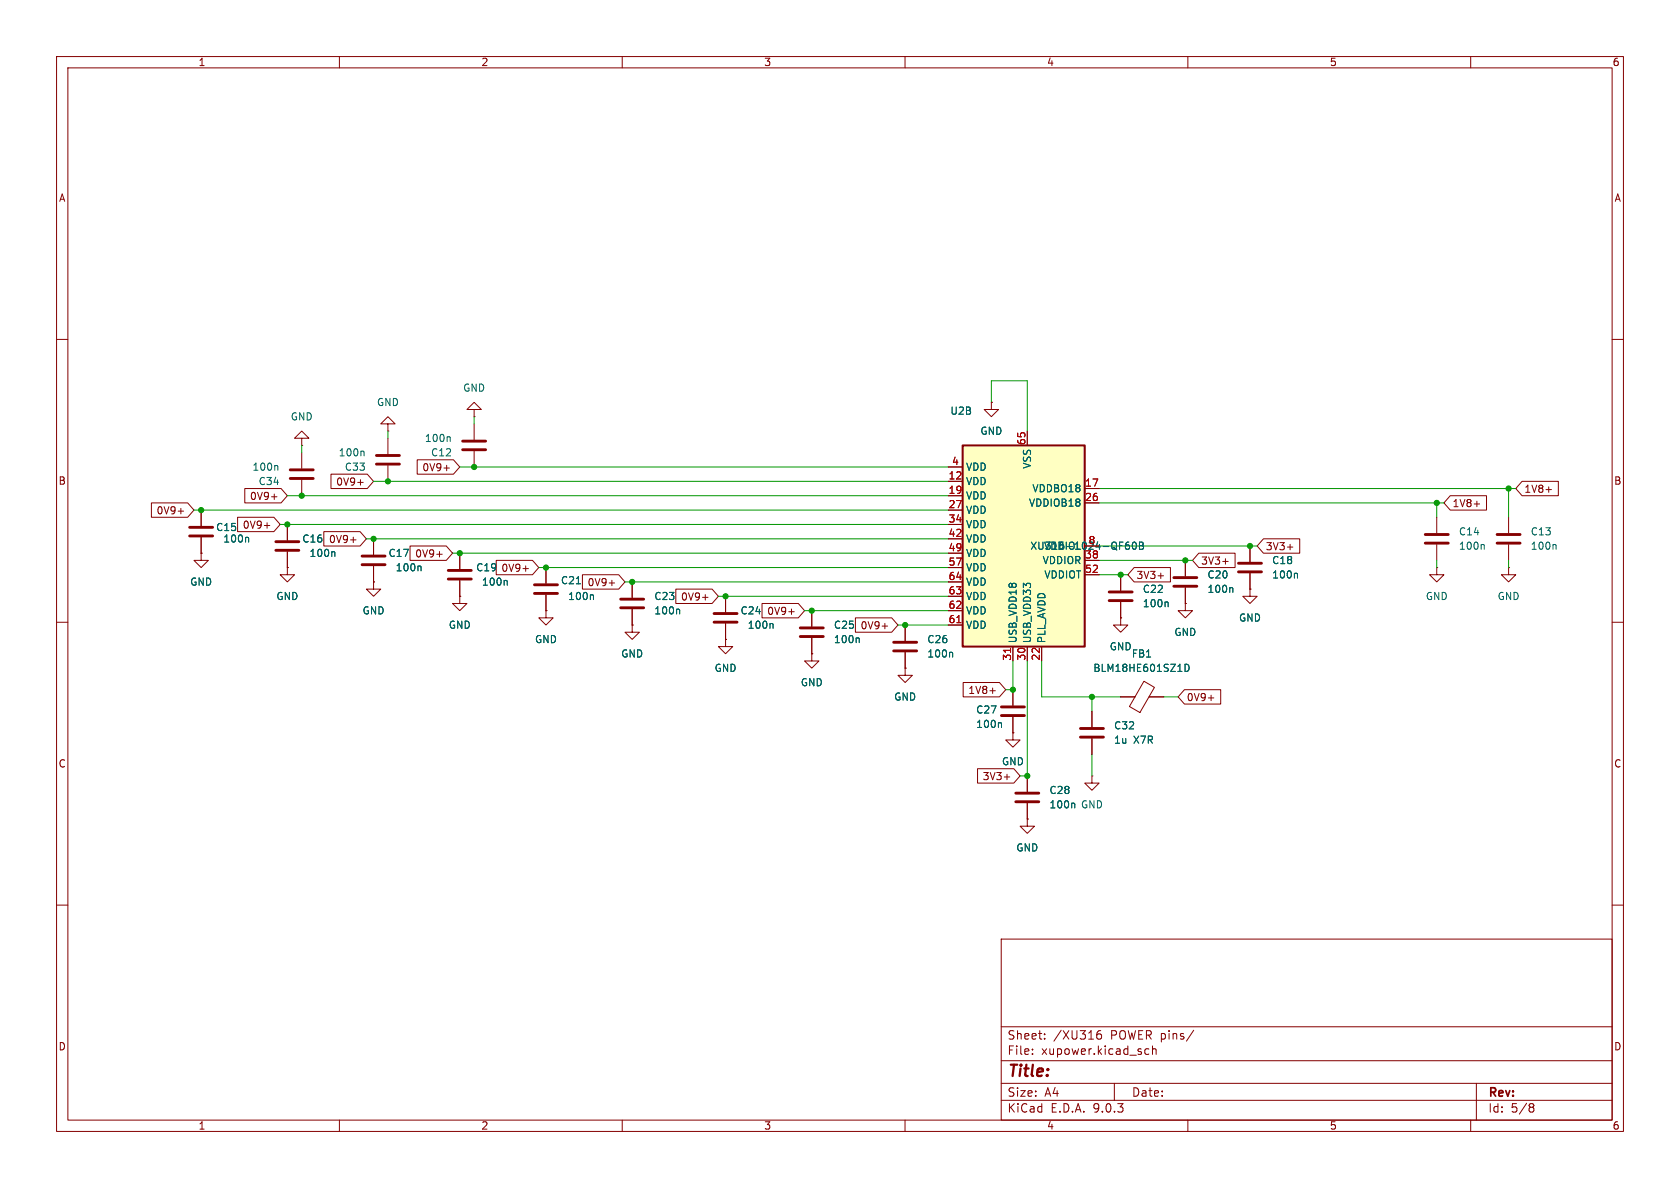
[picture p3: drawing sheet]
<svg xmlns="http://www.w3.org/2000/svg" width="297mm" height="210mm" viewBox="0 0 297 210" stroke-linecap="round" stroke-linejoin="round" font-family="sans-serif">
<g fill="none" stroke="#840000" stroke-width=".18">
<path d="M10 10h277v190h-277zM12 12h273v186h-273zM60 10v2M110 10v2M160 10v2M210 10v2M260 10v2M10 60h2M53.3 77.5h1.3l-1.3-1.3-1.2 1.3h1.2v1.2M53.3 78.7h.1M68.6 74.9h1.2l-1.2-1.2-1.3 1.2h1.3v1.3M68.6 76.2h.1"/>
<path d="M68.6 77.5v2.8M83.8 72.4h1.3l-1.3-1.3-1.3 1.3h1.3v1.3M83.8 73.7h.1M83.8 74.9v2.8M83.8 79.8v2.8M285 60h2M35.6 97.8v1.3h1.2l-1.2 1.2-1.3-1.2h1.3M35.6 97.8h.1M35.6 90.2v2.8M35.6 95v2.8M53.3 80v2.8M53.3 84.8v2.8"/>
<path d="M66 95.3v2.7M68.6 82.3v2.8M10 110h2M66 100.1v2.8M96.5 100.3v2.8M96.5 105.2v2.8M143.5 115.6v1.2h1.3l-1.3 1.3-1.3-1.3h1.3M143.5 115.6h.1M160 118.1v1.3h1.3l-1.3 1.3-1.3-1.3h1.3M160 118.1h.1M160 110.5v2.8M160 115.3v2.8"/>
<path d="M198.1 109.2v1.3h1.3l-1.3 1.3-1.3-1.3h1.3M198.1 109.2h.1M198.1 101.6v2.8M198.1 106.4v2.8M209.5 106.7v1.3h1.3l-1.3 1.2-1.2-1.2h1.2M209.5 106.7h.1M254 100.3v1.3h1.3l-1.3 1.3-1.3-1.3h1.3M254 100.3h.1M266.7 100.3v1.3h1.3l-1.3 1.3-1.3-1.3h1.3M266.7 100.3h.1M285 110h2M179.1 129.5v1.3h1.2l-1.2 1.3-1.3-1.3h1.3"/>
<path d="M179.1 129.5h.1M179.1 121.9v2.8M179.1 126.7v2.8M181.6 137.2v2.8M193 137.2v1.2h1.3l-1.3 1.3-1.2-1.3h1.2M193 137.2h.1M193 125.7v2.8M193 130.6v2.8M181.6 144.8v1.3h1.3l-1.3 1.2-1.3-1.2h1.3M181.6 144.8h.1M181.6 142v2.8M10 160h2"/>
<path d="M177 166h108v32h-108zM285 160h2M60 198v2M110 198v2M160 198v2M177 194.5h108M177 191.5h108M177 187.5h108M177 181.5h108M182.5 186.3v.1M182.5 185.5v.1M184.7 183.6v.1"/>
<path d="M184.7 182.8v.1M194.6 182.2a.59 .59 0 0 0-.7 .6v.6l.1 .2 .5 .1 .2-.1v-.5l-.1-.3h-.4l-.3 .3M197 191.5v3M202.4 186.1l.3 .3 .4-.1M203.1 185.5l-.4-.1-.3 .3M203.7 185.5l.3-.1 .3 .1 .1 .9M203.7 184.9v1.5M210 198v2M211 182.1l-1.3 2M260 198v2M261 191.5v6.5M270.6 195.1l.4 .1 .2 .2-.3 .3"/>
<path d="M270.6 195.7h.3M270.9 195.7l.2 .2 .1 .4-.2 .2-.4 .1"/>
</g>
<g fill="none" stroke="#840000" stroke-width=".51">
<path d="M81.8 79.5h4.1M81.8 78h4.1M33.5 93.2h4.1M33.5 94.7h4.1M51.3 84.6h4.1M51.3 83.1h4.1M64 98.3h4.1M64 99.8h4.1M66.5 82h4.1M66.5 80.5h4.1M94.5 103.4h4.1M94.5 104.9h4.1"/>
<path d="M158 113.5h4.1M158 115.1h4.1M196.1 104.6h4.1M196.1 106.2h4.1M177 125h4.1M177 126.5h4.1M191 128.8h4.1M191 130.3h4.1M179.6 140.2h4M179.6 141.7h4"/>
</g>
<path d="M64.2 79.7l.2 .2v.7M79.4 77.2l.2 .2v.6M43.8 95l.2 .2v.6M48.9 82.3l.2 .2v.6M74.3 100.1l.1 .1v.7M101.9 103.2h.7M104.7 105.1l.2 .2v.7M168.2 115.3l.2 .2v.6M206.3 106.4l.2 .2v.7M176.9 127.7l.2 .2v.7M189.8 142l.2 .2v.6" fill="none" stroke="#006464" stroke-width=".18"/>
<path d="M170.2 78.7h21.6v35.6h-21.6z" fill="#ffffc2"/>
<path d="M170.2 78.7h21.6v35.6h-21.6z" fill="none" stroke="#840000" stroke-width=".36"/>
<g fill="none" stroke="#840000" stroke-width=".18">
<path d="M175.3 71.1v1.3h-1.3l1.3 1.3 1.2-1.3h-1.2M175.3 71.1h.1M181.6 76.2v2.5M26.8 88.9h6.4l1.1 1.3-1.1 1.2h-6.4zM31.5 90.4h1M35.6 97.8h.1M35.6 90.2v2.8M35.6 95v2.8M42 91.4h6.4l1.1 1.3-1.1 1.3h-6.4zM43.3 86.4h6.4l1.1 1.2-1.1 1.3h-6.4zM46.7 92.9h1M48 87.8h1"/>
<path d="M50.8 92.7v2.8M50.8 97.5v2.8M57.2 94h6.5l1.1 1.3-1.1 1.2h-6.5zM58.5 83.8h6.4l1.1 1.3-1.1 1.3h-6.4zM62 95.4h.9M63.2 85.3h1M66 95.3v2.7M72.5 96.5h6.4l1.1 1.3-1.1 1.3h-6.4zM73.8 81.3h6.4l1.1 1.3-1.1 1.2h-6.4zM77.2 98h1M78.5 82.7h.9M81.3 97.8v2.8"/>
<path d="M87.7 99.1h6.4l1.1 1.2-1.1 1.3h-6.4zM167.6 82.6h2.6M167.6 85.1h2.6M167.6 87.6h2.6M167.6 90.2h2.6M167.6 92.7h2.6M167.6 95.3h2.6M167.6 97.8h2.6M191.8 86.4h2.5M191.8 88.9h2.5M191.8 99.1h2.5M209.5 99.1v2.8"/>
<path d="M211.9 97.8h6.4v2.5h-6.4l-1.1-1.2zM216.2 99.2h.9M221 96.5v2.8M223.4 95.2h6.4v2.6h-6.4l-1.2-1.3zM227.6 96.7h1M254 91.4v2.8M254 96.3v2.8M256.4 87.6h6.4v2.6h-6.4l-1.1-1.3zM260.6 89.1h1M266.7 91.4v2.8M266.7 96.3v2.8M269.1 85.1h6.4v2.5h-6.4l-1.1-1.2z"/>
<path d="M273.3 86.5h1M50.8 100.3v1.3h1.3l-1.3 1.3-1.3-1.3h1.3M50.8 100.3h.1M66 102.9v1.2h1.3l-1.3 1.3-1.2-1.3h1.2M66 102.9h.1M66 100.1v2.8M81.3 105.4v1.3h1.2l-1.2 1.3-1.3-1.3h1.3M81.3 105.4h.1M81.3 102.6v2.8M92.5 100.5h.9M96.5 108v1.2h1.3l-1.3 1.3-1.3-1.3h1.3M96.5 108h.1"/>
<path d="M96.5 100.3v2.8M96.5 105.2v2.8M103 101.6h6.4l1.1 1.3-1.1 1.2h-6.4zM107.7 103.1h1M111.8 110.5v1.3h1.2l-1.2 1.2-1.3-1.2h1.3M111.8 110.5h.1M111.8 102.9v2.8M111.8 107.7v2.8M119.5 104.1h6.4l1.1 1.3-1.1 1.3h-6.4zM124.2 105.6h1M128.3 113v1.3h1.2l-1.2 1.3-1.3-1.3h1.3M128.3 113h.1"/>
<path d="M128.3 105.4v2.8M128.3 110.2v2.8M134.7 106.7h6.4l1.1 1.3-1.1 1.2h-6.4zM139.4 108.1h1M143.5 115.6h.1M143.5 108v2.7M143.5 112.8v2.8M151.2 109.2h6.4l1.1 1.3-1.1 1.3h-6.4zM156 110.7h.9M160 118.1h.1M160 110.5v2.8M160 115.3v2.8"/>
<path d="M167.6 100.3h2.6M167.6 102.9h2.6M167.6 105.4h2.6M167.6 108h2.6M167.6 110.5h2.6M179.1 114.3v2.5M181.6 114.3v2.5M184.1 114.3v2.5M191.8 101.6h2.5M198.1 109.2h.1M198.1 101.6v2.8M198.1 106.4v2.8"/>
<path d="M200.5 100.3h6.4v2.6h-6.4l-1.1-1.3zM204.7 101.8h1M209.5 106.7h.1M209.5 103.9v2.8M221 104.1v1.3h1.2l-1.2 1.3-1.3-1.3h1.3M221 104.1h.1M221 101.3v2.8M170.3 120.6h6.4l1.1 1.3-1.1 1.3h-6.4zM172.8 135.9h6.4l1.1 1.3-1.1 1.2h-6.4zM175 122.1h1M177.5 137.3h1M179.1 129.5h.1"/>
<path d="M179.1 121.9v2.8M179.1 126.7v2.8M181.6 137.2v2.8M193 125.7v2.8M193 130.6v2.8M198.1 123.2h2.6M202.2 120.4l1.9 1.1-2.6 4.5-1.8-1.1zM203.1 123.2h2.6M209.4 121.9h6.4v2.6h-6.4l-1.1-1.3zM213.6 123.4h1M181.6 144.8h.1M181.6 142v2.8"/>
</g>
<path d="M169.2 110.1h.7M178.7 114.6v.7" fill="none" stroke="#a90000" stroke-width=".18"/>
<g fill="none" stroke="#006464" stroke-width=".18">
<path d="M43.8 95l.2 .2v.6M59 97.5l.2 .2v.7M199.6 95.8l-.4 .1a.86 .86 0 0 0 0 1.2l.4-.1 .1-.4-.3-.3h-.2l-.2 .3M200.3 96l.2-.2a.68 .68 0 0 1 .4 .7 .68 .68 0 0 1-.4 .6l-.2-.1-.1-.4zM201.4 95.8h.5l.2 .3-.2 .3 .2 .2 .1 .3-.3 .2h-.5zM201.4 96.4h.5M262.2 96.3l.2 .1v.7M274.9 96.3l.2 .1v.7M74.3 100.1l.1 .1v.7M89.5 102.6l.2 .2v.6M101.9 103.2h.7M104.7 105.1l.2 .2v.7"/>
<path d="M120 107.7l.2 .2v.6M136.5 110.2l.2 .2v.7M151.7 112.8l.2 .1v.7M168.2 115.3l.2 .2v.6M206.3 106.4l.2 .2v.7M209.5 117.4a.64 .64 0 0 1 .7 .7 .64 .64 0 0 1-.7 .6zM217.8 103.9l.1 .2v.6M229.2 101.3l.2 .2v.7M176.9 127.7l.2 .2v.7M189.8 142l.2 .2v.6"/>
</g>
<g fill="none" stroke="#840000" stroke-width=".51">
<path d="M48.8 95.8h4M48.8 97.3h4M218.9 99.6h4.1M252 94.5h4M252 96h4M264.7 94.5h4M264.7 96h4M79.2 100.8h4.1M79.2 102.4h4.1M109.7 105.9h4.1M109.7 107.4h4.1M126.2 108.5h4.1"/>
<path d="M126.2 110h4.1M141.5 111h4M141.5 112.5h4M207.5 102.1h4.1M207.5 103.6h4.1M218.9 101.1h4.1"/>
</g>
<g fill="none" stroke="#009600" stroke-width=".18">
<path d="M53.3 78.7v1.3M68.6 76.2v1.3M83.8 73.7v1.2M175.3 71.1v-3.8h6.3v8.9M34.3 90.2h133.3M49.5 92.7h118.1M50.8 87.6h116.8M64.8 95.3h102.8M66 85.1h101.6M80 97.8h87.6M81.3 82.6h86.3M194.3 96.5h27.9"/>
<path d="M194.3 86.4h73.7M194.3 88.9h61M194.3 99.1h16.5M254 88.9v2.5M254 99.1v1.2M266.7 86.4v5M266.7 99.1v1.2M95.2 100.3h72.4M110.5 102.9h57.1M127 105.4h40.6M142.2 108h25.4M158.7 110.5h8.9"/>
<path d="M179.1 116.8v5.1h-1.3M181.6 116.8v20.4h-1.3M184.1 116.8v6.4h14M194.3 101.6h5.1M193 123.2v2.5M193 133.4v3.8M205.7 123.2h2.6"/>
</g>
<g fill="#009600" stroke="#009600" stroke-width=".18">
<circle cx="181.6" cy="137.2" r=".46"/>
<circle cx="198.1" cy="101.6" r=".46"/>
<circle cx="160" cy="110.5" r=".46"/>
<circle cx="179.1" cy="121.9" r=".46"/>
<circle cx="96.5" cy="100.3" r=".46"/>
<circle cx="111.8" cy="102.9" r=".46"/>
<circle cx="143.5" cy="108" r=".46"/>
<circle cx="83.8" cy="82.6" r=".46"/>
<circle cx="128.3" cy="105.4" r=".46"/>
<circle cx="221" cy="96.5" r=".46"/>
<circle cx="209.5" cy="99.1" r=".46"/>
<circle cx="254" cy="88.9" r=".46"/>
<circle cx="266.7" cy="86.4" r=".46"/>
<circle cx="193" cy="123.2" r=".46"/>
<circle cx="66" cy="95.3" r=".46"/>
<circle cx="81.3" cy="97.8" r=".46"/>
<circle cx="68.6" cy="85.1" r=".46"/>
<circle cx="35.6" cy="90.2" r=".46"/>
<circle cx="50.8" cy="92.7" r=".46"/>
<circle cx="53.3" cy="87.6" r=".46"/>
</g>
<text font-size="2.8" fill="#840000" x="178" y="190.9">Title:</text>
<g font-size="2.1" fill="#840000">
<text x="178" y="184">Sheet:</text>
<text x="186.2" y="184">/XU316</text>
<text x="196.4" y="184">POWER pins/</text>
<text x="178" y="186.7">File:</text>
<text x="184.1" y="186.7">xupower.kicad_sch</text>
<text x="178" y="196.9">KiCad</text>
<text x="178" y="194.1">Size:</text>
<text x="184.7" y="194.1">A4</text>
<text x="185.7" y="196.9">E.D.A.</text>
<text x="193.3" y="196.9">9.0.3</text>
<text x="200" y="194.1">Date:</text>
<text x="263" y="194.3">Rev:</text>
<text x="263" y="196.9">Id:</text>
<text x="267.1" y="196.9">5/8</text>
</g>
<g font-size="1.8" fill="#840000">
<text x="35" y="11.9">1</text>
<text x="85" y="11.9">2</text>
<text x="135" y="11.9">3</text>
<text x="185" y="11.9">4</text>
<text x="235" y="11.9">5</text>
<text x="285" y="11.9">6</text>
<text x="10.3" y="35.9">A</text>
<text x="285.3" y="35.9">A</text>
<text x="74.6" y="83.5">0V9+</text>
<text x="10.3" y="85.9">B</text>
<text x="44.1" y="88.6">0V9+</text>
<text x="59.3" y="86">0V9+</text>
<text x="256.7" y="89.9">1V8+</text>
<text x="269.4" y="87.3">1V8+</text>
<text x="285.3" y="85.9">B</text>
<text x="27.6" y="91.1">0V9+</text>
<text x="42.8" y="93.7">0V9+</text>
<text x="58.1" y="96.2">0V9+</text>
<text x="73.3" y="98.7">0V9+</text>
<text x="88.5" y="101.3">0V9+</text>
<text x="182" y="97.4">XU316-1024-QF60B</text>
<text x="212.2" y="100">3V3+</text>
<text x="223.7" y="97.5">3V3+</text>
<text x="103.8" y="103.8">0V9+</text>
<text x="120.3" y="106.4">0V9+</text>
<text x="200.8" y="102.6">3V3+</text>
<text x="135.5" y="108.9">0V9+</text>
<text x="152" y="111.4">0V9+</text>
<text x="171.1" y="122.9">1V8+</text>
<text x="209.7" y="124.1">0V9+</text>
<text x="10.3" y="135.9">C</text>
<text x="285.3" y="135.9">C</text>
<text x="173.6" y="138.1">3V3+</text>
<text x="10.3" y="185.9">D</text>
<text x="285.3" y="185.9">D</text>
<text x="35" y="199.9">1</text>
<text x="85" y="199.9">2</text>
<text x="135" y="199.9">3</text>
<text x="185" y="199.9">4</text>
<text x="235" y="199.9">5</text>
<text x="285" y="199.9">6</text>
</g>
<g font-size="1.8" fill="#006464">
<text x="66.5" y="72">GND</text>
<text x="81.8" y="69.4">GND</text>
<text x="51.3" y="74.5">GND</text>
<text x="167.9" y="73.5">U2B</text>
<text x="173.2" y="77.1">GND</text>
<text x="44.5" y="83.4">100n</text>
<text x="59.8" y="80.9">100n</text>
<text x="60.9" y="83.4">C33</text>
<text x="75" y="78.3">100n</text>
<text x="76.1" y="80.9">C12</text>
<text x="170.7" y="83.4">VDD</text>
<text x="182.5" y="83" transform="rotate(-90 182.5 83)">VSS</text>
<text x="45.6" y="86">C34</text>
<text x="170.7" y="86">VDD</text>
<text x="170.7" y="88.5">VDD</text>
<text x="181.8" y="89.8">VDDIOB18</text>
<text x="182.4" y="87.2">VDDBO18</text>
<text x="38.1" y="94.1">C15</text>
<text x="170.7" y="91">VDD</text>
<text x="170.7" y="93.6">VDD</text>
<text x="257.8" y="94.8">C14</text>
<text x="270.5" y="94.8">C13</text>
<text x="39.4" y="96.1">100n</text>
<text x="53.3" y="96.1">C16</text>
<text x="54.6" y="98.7">100n</text>
<text x="68.6" y="98.7">C17</text>
<text x="69.9" y="101.2">100n</text>
<text x="84.1" y="101.2">C19</text>
<text x="170.7" y="96.1">VDD</text>
<text x="170.7" y="98.7">VDD</text>
<text x="170.7" y="101.2">VDD</text>
<text x="184.2" y="99.9">VDDIOR</text>
<text x="184.5" y="97.4">VDDIOL</text>
<text x="224.8" y="99.9">C18</text>
<text x="257.8" y="97.4">100n</text>
<text x="270.5" y="97.4">100n</text>
<text x="33.5" y="103.7">GND</text>
<text x="48.8" y="106.3">GND</text>
<text x="85.1" y="103.7">100n</text>
<text x="99.1" y="103.5">C21</text>
<text x="100.3" y="106.3">100n</text>
<text x="115.6" y="106.3">C23</text>
<text x="170.7" y="103.7">VDD</text>
<text x="170.7" y="106.3">VDD</text>
<text x="184.5" y="102.5">VDDIOT</text>
<text x="201.9" y="107.5">100n</text>
<text x="201.9" y="105">C22</text>
<text x="213.4" y="105">100n</text>
<text x="213.4" y="102.5">C20</text>
<text x="224.8" y="102.5">100n</text>
<text x="252" y="106.3">GND</text>
<text x="264.7" y="106.3">GND</text>
<text x="64" y="108.8">GND</text>
<text x="79.2" y="111.4">GND</text>
<text x="94.5" y="113.9">GND</text>
<text x="115.6" y="108.8">100n</text>
<text x="130.8" y="108.8">C24</text>
<text x="132.1" y="111.4">100n</text>
<text x="147.3" y="113.9">100n</text>
<text x="147.3" y="111.4">C25</text>
<text x="163.8" y="113.9">C26</text>
<text x="170.7" y="108.8">VDD</text>
<text x="170.7" y="111.4">VDD</text>
<text x="179.9" y="113.8" transform="rotate(-90 179.9 113.8)">USB_VDD18</text>
<text x="182.5" y="113.8" transform="rotate(-90 182.5 113.8)">USB_VDD33</text>
<text x="185" y="113.8" transform="rotate(-90 185 113.8)">PLL_AVDD</text>
<text x="207.5" y="112.6">GND</text>
<text x="218.9" y="110.1">GND</text>
<text x="109.7" y="116.4">GND</text>
<text x="126.2" y="119">GND</text>
<text x="163.8" y="116.4">100n</text>
<text x="193.2" y="119">BLM18HE601SZ1D</text>
<text x="196.1" y="115.2">GND</text>
<text x="200" y="116.4">FB1</text>
<text x="141.5" y="121.5">GND</text>
<text x="158" y="124.1">GND</text>
<text x="172.5" y="128.9">100n</text>
<text x="172.5" y="126.3">C27</text>
<text x="196.9" y="131.7">1u</text>
<text x="196.9" y="129.1">C32</text>
<text x="200.4" y="131.7">X7R</text>
<text x="177" y="135.5">GND</text>
<text x="185.4" y="143.1">100n</text>
<text x="185.4" y="140.6">C28</text>
<text x="191" y="143.1">GND</text>
<text x="179.6" y="150.7">GND</text>
</g>
<g font-size="1.8" fill="#a90000">
<text x="168.2" y="82.3">4</text>
<text x="181.4" y="78.8" transform="rotate(-90 181.4 78.8)">65</text>
<text x="167.6" y="84.8">12</text>
<text x="167.6" y="87.4">19</text>
<text x="167.6" y="89.9">27</text>
<text x="191.7" y="86.1">17</text>
<text x="191.7" y="88.6">26</text>
<text x="167.6" y="92.5">34</text>
<text x="167.6" y="95">42</text>
<text x="167.6" y="97.5">49</text>
<text x="167.6" y="100.1">57</text>
<text x="191.7" y="98.8">38</text>
<text x="191.7" y="101.3">52</text>
<text x="192.3" y="96.3">8</text>
<text x="167.6" y="102.6">64</text>
<text x="167.6" y="105.2">63</text>
<text x="167.6" y="107.7">62</text>
<text x="167.6" y="110.2">61</text>
<text x="178.8" y="116.9" transform="rotate(-90 178.8 116.9)">31</text>
<text x="181.4" y="116.9" transform="rotate(-90 181.4 116.9)">30</text>
<text x="183.9" y="116.9" transform="rotate(-90 183.9 116.9)">22</text>
</g>
</svg>
